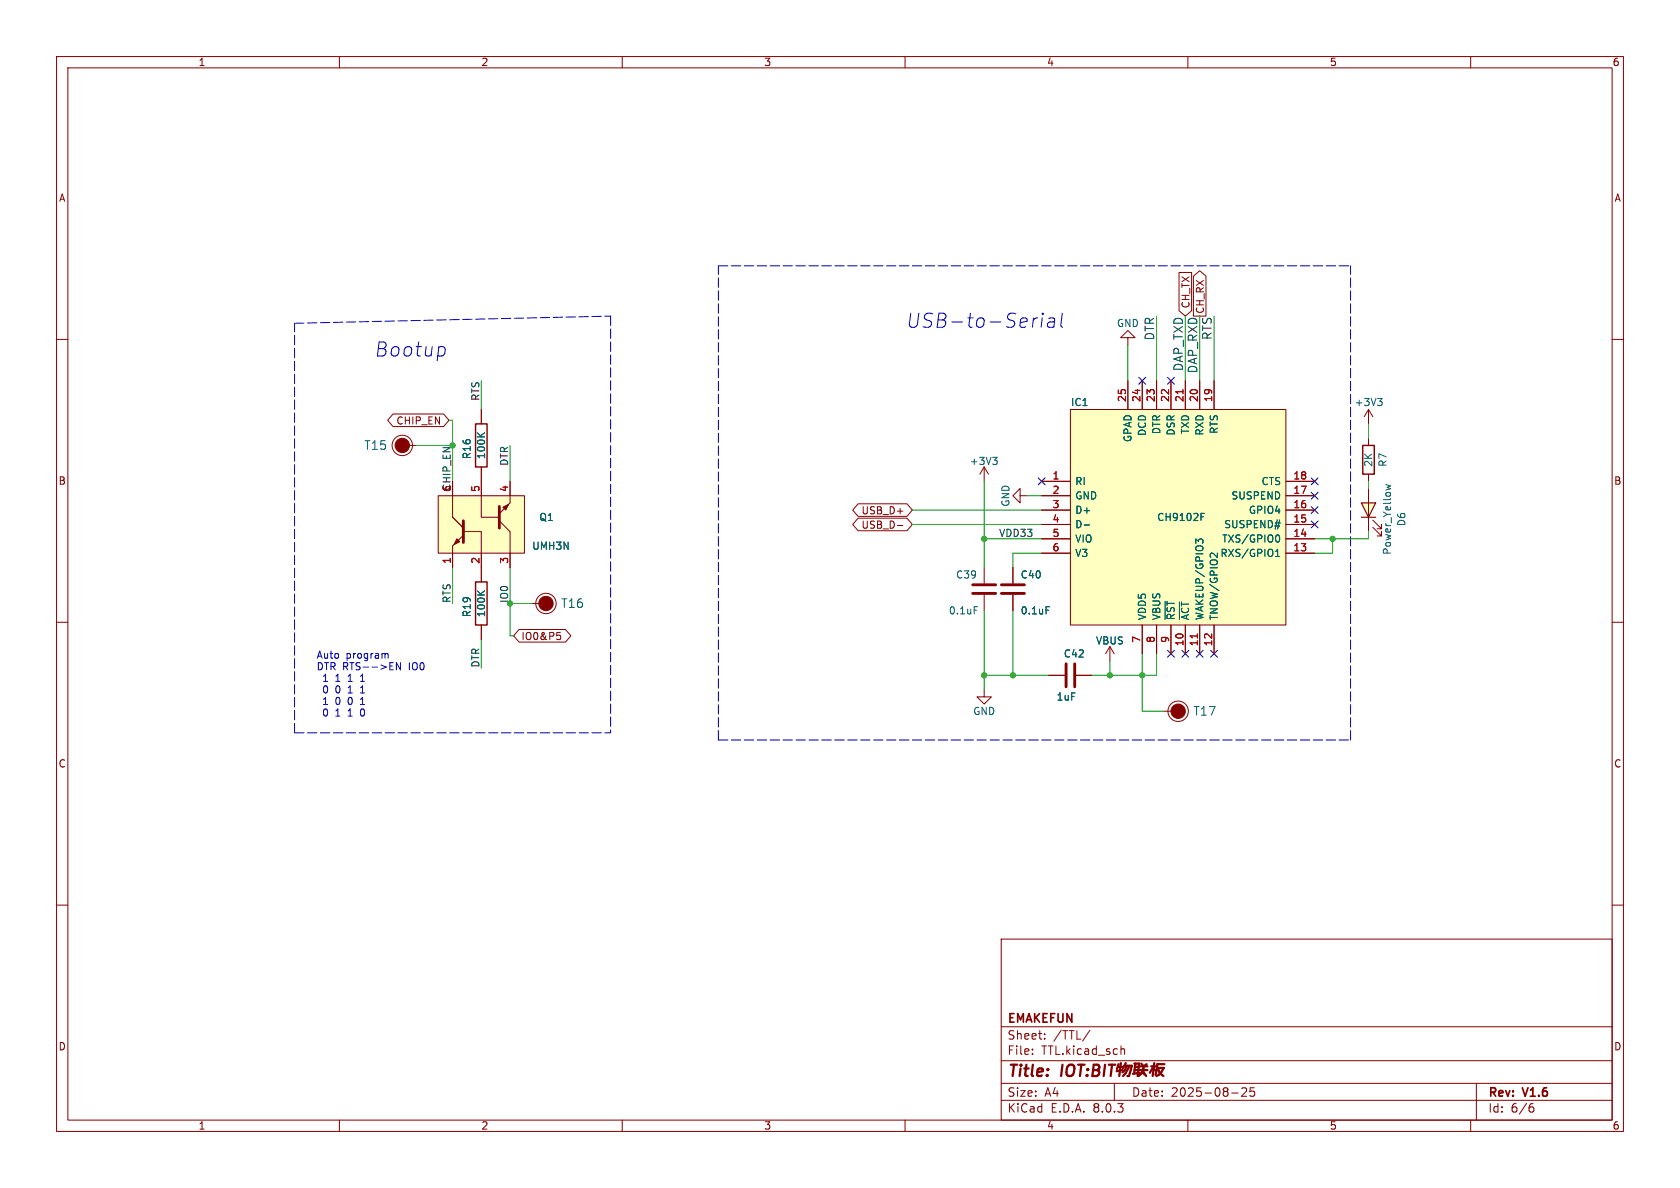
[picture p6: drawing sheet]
<svg xmlns="http://www.w3.org/2000/svg" width="297mm" height="210mm" viewBox="0 0 297 210" stroke-linecap="round" stroke-linejoin="round" font-family="sans-serif">
<g fill="none" stroke="#840000" stroke-width=".18">
<path d="M10 10h277v190h-277zM12 12h273v186h-273zM60 10v2M110 10v2M160 10v2M210 10v2M260 10v2M10 60h2M199.4 59.7h1.3l-1.3-1.3-1.3 1.3h1.3v1.3M285 60h2M85.1 72.4v2.5M85.1 82.6v2.5"/>
<path d="M10 110h2M85.1 100.3v2.6M85.1 110.5v2.5M94 106.7h2.5M179.1 100.3v2.8M179.1 105.2v2.8M285 110h2M174 121.9v1.3h1.3l-1.3 1.3-1.3-1.3h1.3M10 160h2M285 160h2M177 166h108v32h-108zM60 198v2"/>
<path d="M110 198v2M160 198v2M177 194.5h108M177 191.5h108M177 187.5h108M177 181.5h108M182.5 186.3v.1M182.5 185.5v.1M184.7 183.6v.1M184.7 182.8v.1M192.7 182.1l-1.3 2M197 191.5v3"/>
<path d="M198.2 185.5h.5l.1 .9M210 198v2M217.7 193.2h1.2M219.5 192.4l.6-.1 .2 .1 .1 .3-.9 1.1h.9M221.7 192.3h-.7v.7l.2-.1h.5l.1 .3-.1 .5-.2 .1-.5-.1M260 198v2M261 191.5v6.5M270.6 195.7h.3l.3 .3-.1 .5-.5 .1M271 195.1l-.4 .1"/>
<circle cx="96.5" cy="106.7" r="1.8"/>
</g>
<g fill="none" stroke="#840000" stroke-width=".4">
<path d="M187.8 188.2l-.2 2M188.8 188.5a.69 .69 0 0 1 1.1 0 1.47 1.47 0 0 1-.6 1.7l-.6-.1a1.5 1.5 0 0 1 .1-1.6zM190.6 188.2h1.1M191.2 188.2l-.3 2M192.2 190l.1 .1-.1 .1M192.2 190l-.1 .1 .1 .1M192.2 190v.2M192.3 189v.2M192.3 189l.1 .1-.1 .1M192.3 189l-.1 .1 .1 .1M193.2 189.2h.7M193.4 188.2h.6a.49 .49 0 0 1 .4 .5 .49 .49 0 0 1-.5 .5l.3 .1a.58 .58 0 0 1-.3 .9h-.8z"/>
<path d="M195.4 188.2l-.3 2M196 188.2h1.2M196.6 188.2l-.3 2M197.7 188.6h.8M197.8 188.1l-.3 .9M198.2 187.9l-.3 2.3M198.4 189.2l-1 .2M198.8 188.4h1.3l-.5 1.8h-.3M199 187.9l-.5 1M199.2 188.4l-.3 .8-.5 .3M199.7 188.4l-.7 1.3-.5 .5M200.5 188h.9l-.3 2.2"/>
<path d="M200.6 189.2h.6M200.6 188.6h.7M200.7 188l-.2 1.7M201.4 189.6l-1.1 .2M201.4 189.2h1.5M201.6 188.5h1.2M201.8 188l.2 .3M201.8 189.6l-.5 .6M202.1 189.2l-.5 .7M202.1 188.9l-.3 .8M202.2 189.6l.4 .6M202.7 188.1l-.5 .4-.1 .8 .2 .6"/>
<path d="M203.5 188.5h.9M203.9 188.6l-.6 1M203.9 188.9l.4 .4M204.1 187.9l-.3 2.3M204.5 188.8h1.3l-1 1.2-.4 .2M204.7 188.8l.3 .8 .7 .6M205.8 188.1h-1.2l-.3 1.9"/>
</g>
<circle cx="96.5" cy="106.7" r="1.27" fill="#840000" stroke="#840000" stroke-width=".18"/>
<path d="M177 104.9h4.1M177 103.4h4.1" fill="none" stroke="#840000" stroke-width=".51"/>
<path d="M84.4 76.5l.7 .7M85.7 76.5l-.8 .6M84.4 104.5l.7 .7M85.7 104.5l-.8 .5M184.9 107.3h.6" fill="none" stroke="#006464" stroke-width=".18"/>
<path d="M84.1 74.9h2v7.7h-2zM84.1 102.9h2v7.6h-2z" fill="none" stroke="#840000" stroke-width=".25"/>
<path d="M77.5 87.6h15.2v10.2h-15.2z" fill="#ffffc2"/>
<g fill="none" stroke="#840000" stroke-width=".18">
<path d="M71.1 78.7h2.6M241.9 77.5v1.2M77.5 87.6h15.2v10.2h-15.2zM80 85.1v6.3l1.9 1.9M81.9 94.6l-1.9 1.9v3.8M81.9 94h3.2v6.3M85.1 85.1v6.3h3.2M88.3 92.1l1.9 1.9v6.3M90.2 85.1v3.8l-1.9 1.9M241.9 83.8v1.3M174 100.3v2.8M174 105.2v2.8"/>
<path d="M185.4 119.4h2.8M190.2 119.4h2.8M196.2 114.3l-.7 1.3M196.2 114.3v2.5M196.2 114.3l.8 1.3M205.7 125.7h2.6"/>
<circle cx="71.1" cy="78.7" r="1.8"/>
<circle cx="208.3" cy="125.7" r="1.8"/>
</g>
<g fill="#840000" stroke="#840000" stroke-width=".51">
<path d="M81.9 92.1v3.8z"/>
<path d="M88.3 89.5v3.8z"/>
</g>
<g fill="#840000" stroke="#840000" stroke-width=".18">
<path d="M80.8 95.3l.5 .5-1 .5z"/>
<path d="M88.9 89.7l1-.5-.5 1z"/>
<circle cx="71.1" cy="78.7" r="1.27"/>
<circle cx="208.3" cy="125.7" r="1.27"/>
</g>
<path d="M240.9 78.7h2.1v5.1h-2.1z" fill="none" stroke="#840000" stroke-width=".25"/>
<path d="M172 104.9h4M172 103.4h4M188.5 117.3v4.1M190 117.3v4.1" fill="none" stroke="#840000" stroke-width=".51"/>
<path d="M172.2 107.3h.6" fill="none" stroke="#006464" stroke-width=".18"/>
<path d="M189.2 72.4h38.1v38.1h-38.1z" fill="#ffffc2"/>
<g fill="none" stroke="#840000" stroke-width=".18">
<path d="M189.2 72.4h38.1v38.1h-38.1zM199.4 67.3v5.1M201.9 67.3v5.1M204.5 67.3v5.1M207 67.3v5.1M209.5 67.3v5.1M212.1 67.3v5.1M214.6 67.3v5.1M174 82.6l-.8 1.2M174 82.6v2.5M174 82.6l.8 1.2M184.1 85.1h5.1"/>
<path d="M184.1 97.8h5.1M184.1 95.3h5.1M184.1 92.7h5.1M184.1 90.2h5.1M184.1 87.6h5.1M227.3 85.1h5.1M227.3 97.8h5.1M227.3 95.3h5.1M227.3 92.7h5.1M227.3 90.2h5.1M227.3 87.6h5.1M201.9 110.5v5.1"/>
<path d="M204.5 110.5v5.1M207 110.5v5.1M209.5 110.5v5.1M212.1 110.5v5.1M214.6 110.5v5.1"/>
</g>
<path d="M175.5 80.8h.8l-.4 .5M176 81.3l.3 .3v.3l-.3 .2M191.7 92.8h.9M212.3 91.4h.4M212.3 90.7h.6M212.7 95.9v-.4l-.3-.2-.4 .1-.1 .3-.5-.4v.8M214 97.9l.2-.1h.3l.7 .8M225.5 98.4h.7M225.5 97.5l.4-.4v1.3M225.8 94.6a.68 .68 0 0 1 .4 .6 .68 .68 0 0 1-.4 .6M206 106.3v3.2M208.5 106.4v3.1" fill="none" stroke="#006464" stroke-width=".18"/>
<path d="M209.1 68.9v.7M211.7 112.1v.7" fill="none" stroke="#a90000" stroke-width=".18"/>
<path d="M240.7 88.9h2.5l-1.3 2.5z" fill="#ffffc2"/>
<path d="M240.7 88.9h2.5l-1.3 2.5zM240.7 91.4h2.5" fill="none" stroke="#840000" stroke-width=".2"/>
<g fill="none" stroke="#840000" stroke-width=".18">
<path d="M208.4 48.2h2.3v6.7l-1.2 1-1.1-1zM211 48.8l1.1-.9 1.1 .9v7.1h-2.2zM69.5 73.2h8.9l1 1.1-1 1.1h-8.9l-1-1.1zM85.1 72.4v2.5M199.4 67.3v5.1M201.9 67.3v5.1M204.5 67.3v5.1M207 67.3v5.1M209.5 67.3v5.1M212.1 67.3v5.1M214.6 67.3v5.1M241.9 72.4v2.5"/>
<path d="M241.9 72.4l-.7 1.3M241.9 72.4l.8 1.3M80 85.1v2.5M80 97.8v2.5M85.1 82.6v5M85.1 97.8v5.1M90.2 85.1v2.5M90.2 97.8v2.5M151.7 91.6h8.6l1 1.1-1 1.1h-8.6l-1-1.1zM151.7 89.1h8.6l1 1.1-1 1.1h-8.6l-1-1.1zM158.6 92.9h1M180.3 87.6v-1.2l-1.2 1.2 1.2 1.3v-1.3h1.3"/>
<path d="M184.1 85.1h5.1M184.1 97.8h5.1M184.1 95.3h5.1M184.1 92.7h5.1M184.1 90.2h5.1M184.1 87.6h5.1M227.3 85.1h5.1M227.3 97.8h5.1M227.3 95.3h5.1M227.3 92.7h5.1M227.3 90.2h5.1M227.3 87.6h5.1"/>
<path d="M241.9 86.4v7.6M242.7 93.2l1.5 1.5v-.7v.7h-.7M242.7 91.9l1.5 1.6v-.8v.8h-.7M85.1 110.5v2.5M91.8 111.3h8.2l.9 1.1-.9 1.1h-8.2l-1-1.1zM98.5 111.8h.6M98.6 112.3h.3l.2 .2-.1 .5-.4 .1M179.1 100.3v2.8M179.1 105.2v2.8M185.4 119.4h2.8M190.2 119.4h2.8M201.9 110.5v5.1"/>
<path d="M204.5 110.5v5.1M207 110.5v5.1M209.5 110.5v5.1M212.1 110.5v5.1M214.6 110.5v5.1"/>
</g>
<g fill="none" stroke="#006464" stroke-width=".18">
<path d="M84.4 76.5l.7 .7M85.7 76.5l-.8 .6M243.6 70.4h.7l-.4 .5M244.1 70.9l.2 .3v.3l-.2 .2M191.7 92.8h.9M212.3 91.4h.4M212.3 90.7h.6M212.7 95.9v-.4l-.3-.2-.4 .1-.1 .3-.5-.4v.8M214 97.9l.2-.1h.3l.7 .8M225.5 98.4h.7M225.5 97.5l.4-.4v1.3M225.8 94.6a.68 .68 0 0 1 .4 .6 .68 .68 0 0 1-.4 .6"/>
<path d="M245 85.7l.8 .2-.6 .2 .6 .3M84.4 104.5l.7 .7M85.7 104.5l-.8 .5M184.9 107.3h.6M206 106.3v3.2M208.5 106.4v3.1"/>
</g>
<g fill="none" stroke="#0000c2" stroke-width=".18">
<path d="M183.4 56.2a.73 .73 0 0 0-.7 .5M184.3 56.2l-.3 1.7M184.4 55.4l-.1 .2M184.4 55.4l-.2 .1 .1 .1M184.4 55.4l.1 .1-.2 .1M185.4 56.3l.3-.1 .7 .1 .1 .3-.2 1.3M186.4 56.8l-.8 .1a.5 .5 0 0 0-.4 .4 .5 .5 0 0 0 .3 .6l.8-.2M187.8 55.4l-.3 2.1 .1 .2 .2 .2M78.3 61.3l.3 .2 .1 .3-.1 .7-.5 .4M63.8 119.5h-.1M68.1 115.6h.5v.8M68.9 117.7h.4"/>
<path d="M68.9 118.4h.6M68.9 117.1h.6M70.8 117.1v1.3l-.7-1.3v1.3M63.7 120.5h.7M63.7 122.5h.7M63.7 124.5h.7M63.8 121.5l-.1 .1M63.8 123.6h-.1"/>
</g>
<path d="M52.1 57.2l55.8-1.3M107.9 55.9v73.6M127 47h111.8M52.1 129.5v-72.3M52.1 129.5h55.8M127 130.8v-83.8M127 130.8h111.8M238.8 130.8v-83.8" fill="none" stroke="#0000c2" stroke-width=".18" stroke-dasharray="1.7 .6"/>
<g fill="none" stroke="#009600" stroke-width=".18">
<path d="M204.5 55.9v11.4M209.5 55.9v11.4M212.1 55.9v11.4M214.6 55.9v11.4M73.7 78.7h6.3M79.4 74.3h.6v10.8M85.1 67.3v5.1M90.2 78.7v6.4M199.4 61v6.3M241.9 74.9v2.6M161.3 90.2h22.8M161.3 92.7h22.8"/>
<path d="M174 95.3h10.1M174 85.1v15.2M181.6 87.6h2.5M184.1 97.8h-5v2.5M235.6 95.3v2.5h-3.2M241.9 94v1.3h-9.5M241.9 85.1v1.3M80 100.3v6.4M85.1 113v5.1M90.2 100.3v12.1h.6M90.2 106.7h3.8M174 108v13.9"/>
<path d="M174 119.4h11.4M179.1 108v11.4M196.2 116.8v2.6M201.9 115.6v10.1h3.8M204.5 115.6v3.8h-11.5"/>
</g>
<g fill="none" stroke="#000084" stroke-width=".18">
<path d="M201.3 66.7l1.2 1.2M202.5 66.7l-1.2 1.2M206.4 66.7l1.2 1.2M207.6 66.7l-1.2 1.2M183.5 84.5l1.3 1.2M184.8 84.5l-1.3 1.2M231.8 89.6l1.2 1.2M231.8 87l1.2 1.2M231.8 84.5l1.2 1.2M231.8 92.1l1.2 1.2M233 89.6l-1.2 1.2M233 87l-1.2 1.2"/>
<path d="M233 84.5l-1.2 1.2M233 92.1l-1.2 1.2M206.4 115l1.2 1.2M207.6 115l-1.2 1.2M208.9 115l1.3 1.2M210.2 115l-1.3 1.2M211.5 115l1.2 1.2M212.7 115l-1.2 1.2M214 115l1.2 1.2M215.2 115l-1.2 1.2"/>
</g>
<path d="M209.1 68.9v.7M211.7 112.1v.7" fill="none" stroke="#a90000" stroke-width=".18"/>
<g fill="#009600" stroke="#009600" stroke-width=".18">
<circle cx="174" cy="95.3" r=".46"/>
<circle cx="174" cy="119.4" r=".46"/>
<circle cx="90.2" cy="106.7" r=".46"/>
<circle cx="80" cy="78.7" r=".46"/>
<circle cx="179.1" cy="119.4" r=".46"/>
<circle cx="235.6" cy="95.3" r=".46"/>
<circle cx="201.9" cy="119.4" r=".46"/>
<circle cx="196.2" cy="119.4" r=".46"/>
</g>
<g font-size="3.5" fill="#0000c2">
<text x="160" y="58.2">USB-to-Serial</text>
<text x="66" y="63.3">Bootup</text>
</g>
<text font-size="2.8" fill="#840000" x="178" y="190.9">Title:</text>
<g font-size="2.1" fill="#0f0f0f">
<text x="204.2" y="60.2" transform="rotate(-90 204.2 60.2)">DTR</text>
<text x="209.2" y="65.7" transform="rotate(-90 209.2 65.7)">DAP_TXD</text>
<text x="214.3" y="60.2" transform="rotate(-90 214.3 60.2)">RTS</text>
<text x="211.8" y="66" transform="rotate(-90 211.8 66)">DAP_RXD</text>
</g>
<g font-size="2.1" fill="#006464">
<text x="64.3" y="79.7">T15</text>
<text x="99.1" y="107.7">T16</text>
<text x="210.9" y="126.7">T17</text>
</g>
<g font-size="2.1" fill="#840000">
<text x="178" y="184">Sheet:</text>
<text x="178" y="181.2">EMAKEFUN</text>
<text x="186.2" y="184">/TTL/</text>
<text x="178" y="186.7">File:</text>
<text x="184.1" y="186.7">TTL.kicad_sch</text>
<text x="178" y="196.9">KiCad</text>
<text x="178" y="194.1">Size:</text>
<text x="184.7" y="194.1">A4</text>
<text x="185.7" y="196.9">E.D.A.</text>
<text x="193.3" y="196.9">8.0.3</text>
<text x="200" y="194.1">Date:</text>
<text x="207" y="194.1">2025-08-25</text>
<text x="263" y="194.3">Rev:</text>
<text x="263" y="196.9">Id:</text>
<text x="267.1" y="196.9">6/6</text>
<text x="269.4" y="194.3">V1.6</text>
</g>
<g font-size="1.8" fill="#840000">
<text x="35" y="11.9">1</text>
<text x="85" y="11.9">2</text>
<text x="135" y="11.9">3</text>
<text x="185" y="11.9">4</text>
<text x="235" y="11.9">5</text>
<text x="285" y="11.9">6</text>
<text x="10.3" y="35.9">A</text>
<text x="285.3" y="35.9">A</text>
<text x="210.5" y="54.6" transform="rotate(-90 210.5 54.6)">CH_TX</text>
<text x="213" y="55.6" transform="rotate(-90 213 55.6)">CH_RX</text>
<text x="70" y="75.2">CHIP_EN</text>
<text x="10.3" y="85.9">B</text>
<text x="285.3" y="85.9">B</text>
<text x="152.2" y="93.7">USB_D-</text>
<text x="152.2" y="91.1">USB_D+</text>
<text x="92.1" y="113.3">IO0&amp;P5</text>
<text x="10.3" y="135.9">C</text>
<text x="285.3" y="135.9">C</text>
<text x="10.3" y="185.9">D</text>
<text x="285.3" y="185.9">D</text>
<text x="35" y="199.9">1</text>
<text x="85" y="199.9">2</text>
<text x="135" y="199.9">3</text>
<text x="185" y="199.9">4</text>
<text x="235" y="199.9">5</text>
<text x="285" y="199.9">6</text>
</g>
<g font-size="1.8" fill="#006464">
<text x="197.4" y="58">GND</text>
<text x="189.2" y="72">IC1</text>
<text x="239.4" y="72">+3V3</text>
<text x="202.8" y="77.2" transform="rotate(-90 202.8 77.2)">DCD</text>
<text x="205.3" y="76.9" transform="rotate(-90 205.3 76.9)">DTR</text>
<text x="207.9" y="77.1" transform="rotate(-90 207.9 77.1)">DSR</text>
<text x="210.4" y="76.8" transform="rotate(-90 210.4 76.8)">TXD</text>
<text x="213" y="77.1" transform="rotate(-90 213 77.1)">RXD</text>
<text x="215.5" y="76.8" transform="rotate(-90 215.5 76.8)">RTS</text>
<text x="83.4" y="81.3" transform="rotate(-90 83.4 81.3)">R16</text>
<text x="86" y="81.3" transform="rotate(-90 86 81.3)">100K</text>
<text x="171.3" y="82.4">+3V3</text>
<text x="200.3" y="78.3" transform="rotate(-90 200.3 78.3)">GPAD</text>
<text x="242.8" y="82.6" transform="rotate(-90 242.8 82.6)">2K</text>
<text x="245.3" y="82.6" transform="rotate(-90 245.3 82.6)">R7</text>
<text x="178.7" y="89.7" transform="rotate(-90 178.7 89.7)">GND</text>
<text x="190" y="86">RI</text>
<text x="190" y="88.5">GND</text>
<text x="217.6" y="88.5">SUSPEND</text>
<text x="222.9" y="86">CTS</text>
<text x="95.3" y="92.3">Q1</text>
<text x="190" y="91">D+</text>
<text x="190" y="93.6">D-</text>
<text x="204.5" y="92.3">CH9102F</text>
<text x="216.3" y="93.6">SUSPEND#</text>
<text x="220.7" y="91">GPIO4</text>
<text x="248.7" y="93.1" transform="rotate(-90 248.7 93.1)">D6</text>
<text x="94" y="97.4">UMH3N</text>
<text x="190" y="96.1">VIO</text>
<text x="190" y="98.7">V3</text>
<text x="215.7" y="98.7">RXS/GPIO1</text>
<text x="216" y="96.1">TXS/GPIO0</text>
<text x="246.1" y="98.2" transform="rotate(-90 246.1 98.2)">Power_Yellow</text>
<text x="168.9" y="102.5">C39</text>
<text x="180.3" y="102.5">C40</text>
<text x="83.4" y="109.2" transform="rotate(-90 83.4 109.2)">R19</text>
<text x="86" y="109.2" transform="rotate(-90 86 109.2)">100K</text>
<text x="167.6" y="108.8">0.1uF</text>
<text x="180.3" y="108.8">0.1uF</text>
<text x="202.8" y="109.7" transform="rotate(-90 202.8 109.7)">VDD5</text>
<text x="205.3" y="109.7" transform="rotate(-90 205.3 109.7)">VBUS</text>
<text x="207.9" y="109.7" transform="rotate(-90 207.9 109.7)">~{RST}</text>
<text x="210.4" y="109.7" transform="rotate(-90 210.4 109.7)">~{ACT}</text>
<text x="213" y="109.7" transform="rotate(-90 213 109.7)">WAKEUP/GPIO3</text>
<text x="215.5" y="109.7" transform="rotate(-90 215.5 109.7)">TNOW/GPIO2</text>
<text x="188" y="116.4">C42</text>
<text x="193.7" y="114.1">VBUS</text>
<text x="186.7" y="124.1">1uF</text>
<text x="172" y="126.6">GND</text>
</g>
<g font-size="1.8" fill="#0f0f0f">
<text x="84.8" y="71" transform="rotate(-90 84.8 71)">RTS</text>
<text x="89.9" y="82.5" transform="rotate(-90 89.9 82.5)">DTR</text>
<text x="79.8" y="87.1" transform="rotate(-90 79.8 87.1)">6CHIP_EN</text>
<text x="176.5" y="95">VDD33</text>
<text x="79.7" y="106.7" transform="rotate(-90 79.7 106.7)">RTS</text>
<text x="89.9" y="106.7" transform="rotate(-90 89.9 106.7)">IO0</text>
<text x="84.8" y="118.1" transform="rotate(-90 84.8 118.1)">DTR</text>
</g>
<g font-size="1.8" fill="#a90000">
<text x="199.1" y="71.2" transform="rotate(-90 199.1 71.2)">25</text>
<text x="201.7" y="71.2" transform="rotate(-90 201.7 71.2)">24</text>
<text x="204.2" y="71.2" transform="rotate(-90 204.2 71.2)">23</text>
<text x="206.8" y="71.2" transform="rotate(-90 206.8 71.2)">22</text>
<text x="209.3" y="71.2" transform="rotate(-90 209.3 71.2)">21</text>
<text x="211.8" y="71.2" transform="rotate(-90 211.8 71.2)">20</text>
<text x="214.4" y="71.2" transform="rotate(-90 214.4 71.2)">19</text>
<text x="79.8" y="87.1" transform="rotate(-90 79.8 87.1)">6</text>
<text x="84.8" y="87.1" transform="rotate(-90 84.8 87.1)">5</text>
<text x="89.9" y="87.1" transform="rotate(-90 89.9 87.1)">4</text>
<text x="186" y="84.8">1</text>
<text x="186" y="87.4">2</text>
<text x="186" y="89.9">3</text>
<text x="228.6" y="89.9">16</text>
<text x="228.6" y="87.4">17</text>
<text x="228.6" y="84.8">18</text>
<text x="186" y="92.5">4</text>
<text x="186" y="95">5</text>
<text x="228.6" y="95">14</text>
<text x="228.6" y="92.5">15</text>
<text x="79.8" y="99.8" transform="rotate(-90 79.8 99.8)">1</text>
<text x="84.8" y="99.8" transform="rotate(-90 84.8 99.8)">2</text>
<text x="89.9" y="99.8" transform="rotate(-90 89.9 99.8)">3</text>
<text x="186" y="97.5">6</text>
<text x="228.6" y="97.5">13</text>
<text x="201.7" y="113.7" transform="rotate(-90 201.7 113.7)">7</text>
<text x="204.2" y="113.7" transform="rotate(-90 204.2 113.7)">8</text>
<text x="206.8" y="113.7" transform="rotate(-90 206.8 113.7)">9</text>
<text x="209.3" y="114.3" transform="rotate(-90 209.3 114.3)">10</text>
<text x="211.8" y="114.3" transform="rotate(-90 211.8 114.3)">11</text>
<text x="214.4" y="114.3" transform="rotate(-90 214.4 114.3)">12</text>
</g>
<g font-size="1.8" fill="#0000c2">
<text x="55.9" y="116.5">Auto</text>
<text x="55.9" y="118.6">DTR RTS--&gt;EN</text>
<text x="61.2" y="116.5">program</text>
<text x="72.4" y="118.6">IO0</text>
<text x="57.1" y="120.6">1</text>
<text x="57.1" y="122.7">0</text>
<text x="57.1" y="124.7">1</text>
<text x="59.4" y="120.6">1</text>
<text x="59.4" y="122.7">0</text>
<text x="59.4" y="124.7">0</text>
<text x="61.8" y="120.6">1</text>
<text x="61.8" y="122.7">1</text>
<text x="61.8" y="124.7">0</text>
<text x="64.2" y="120.6">1</text>
<text x="64.2" y="122.7">1</text>
<text x="64.2" y="124.7">1</text>
<text x="57.1" y="126.8">0</text>
<text x="59.4" y="126.8">1</text>
<text x="61.8" y="126.8">1</text>
<text x="64.2" y="126.8">0</text>
</g>
</svg>
